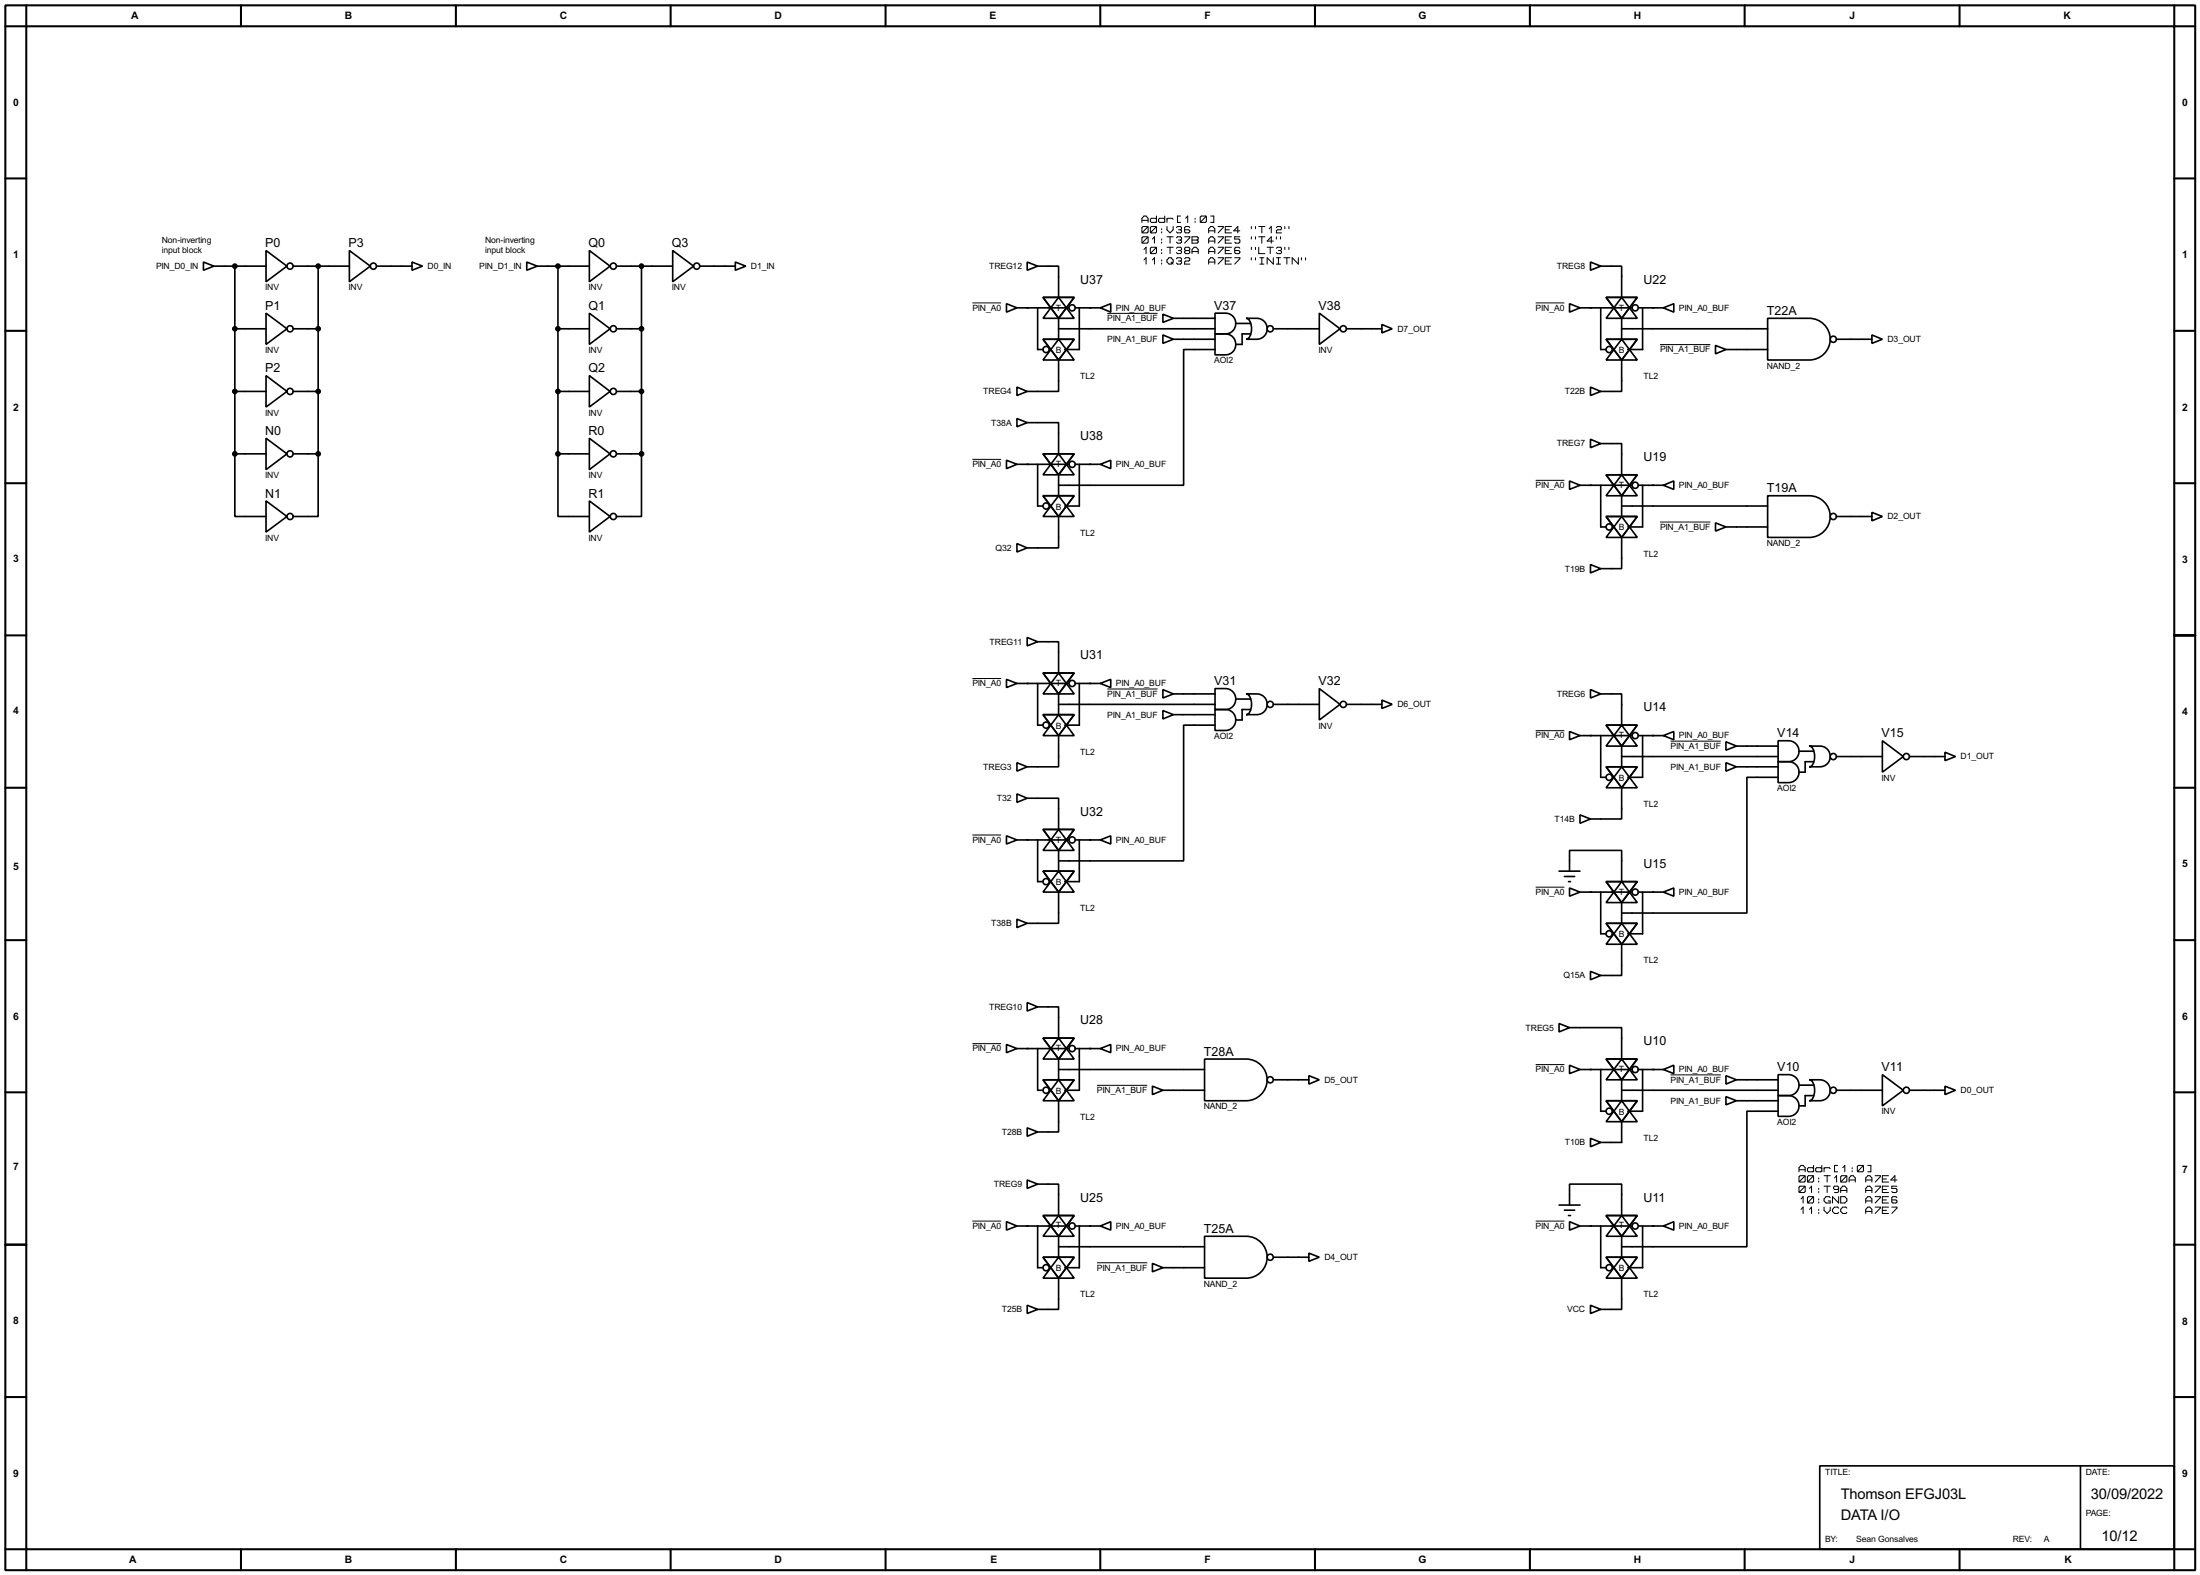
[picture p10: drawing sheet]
<svg xmlns="http://www.w3.org/2000/svg" width="536mm" height="383mm" viewBox="0 0 536 383" stroke-linecap="round" stroke-linejoin="round" font-family="sans-serif">
<g fill="none" stroke="#000" stroke-width=".5">
<path d="M1.3 1.3h533.4v381h-533.4zM6.4 6.4h523.2v370.8h-523.2zM6.4 1.3v5.1h-5.1M58.7 1.3v5.1M111.1 1.3v5.1M163.4 1.3v5.1M215.7 1.3v5.1M268 1.3v5.1M320.3 1.3v5.1M372.7 1.3v5.1M425 1.3v5.1M477.3 1.3v5.1"/>
<path d="M529.6 1.3v5.1h5.1M1.3 43.5h5.1M529.6 43.5h5.1M1.3 80.6h5.1M529.6 80.6h5.1M1.3 117.7h5.1M529.6 117.7h5.1M1.3 154.7h5.1M529.6 154.7h5.1M1.3 191.8h5.1M529.6 191.8h5.1M1.3 228.9h5.1"/>
<path d="M529.6 228.9h5.1M1.3 266h5.1M529.6 266h5.1M1.3 303.1h5.1M529.6 303.1h5.1M1.3 340.2h5.1M529.6 340.2h5.1M1.3 377.2h5.1v5.1M58.7 377.2v5.1M111.1 377.2v5.1M163.4 377.2v5.1M215.7 377.2v5.1"/>
<path d="M268 377.2v5.1M320.3 377.2v5.1M372.7 377.2v5.1M425 377.2v5.1M477.3 377.2v5.1M534.7 377.2h-5.1v5.1"/>
</g>
<g fill="none" stroke="#000" stroke-width=".4">
<path d="M49.6 63.8l2.5 1-2.5 1zM52.1 64.8h12.7M57.2 64.8v45.7M64.8 61l5.1 3.8-5.1 3.8zM64.8 76.3l5.1 3.8-5.1 3.8zM71.4 64.8h13.7M77.5 64.8v45.7M85.1 61l5.1 3.8-5.1 3.8zM91.7 64.8h8.7M100.4 63.8l2.5 1-2.5 1zM128.3 63.8l2.6 1-2.6 1zM130.9 64.8h12.7"/>
<path d="M135.9 64.8v45.7M143.6 61l5 3.8-5 3.8zM143.6 76.3l5 3.8-5 3.8zM150.2 64.8h13.7M156.3 64.8v45.7M163.9 61l5.1 3.8-5.1 3.8zM170.5 64.8h8.6M179.1 63.8l2.6 1-2.6 1zM245.2 74l2.5 1-2.5 1zM247.7 75h12.7M250.2 63.8l2.6 1-2.6 1zM252.8 64.8h5.1v7.6"/>
<path d="M252.8 75v10.1h1.3M254.1 72.4h7.6l-3.8 5.1zM257.9 72.4l3.8 5.1h-7.6zM257.9 77.5v5.1M261.9 75h6.1M262.9 75v10.1h-3.5M268 75l2.6-1v2zM283.3 76.5l2.5 1-2.5 1zM285.8 77.5h10.2M296 76.3a5 5 0 0 1 4.1 .5 2.54 2.54 0 0 1 .8 2.8 2.54 2.54 0 0 1-2.4 1.7h-2.5zM301 78.8h3.6M303.6 77.5a5.1 5.1 0 0 1 4.1 .5 2.57 2.57 0 0 1 .8 2.9 2.57 2.57 0 0 1-2.4 1.7h-2.5a2.3 2.3 0 0 0 1.3-2.5 2.26 2.26 0 0 0-1.3-2.6z"/>
<path d="M321.4 76.3l5 3.8-5 3.8zM336.6 79l2.5 1.1-2.5 1zM382.3 74l2.6 1-2.6 1zM384.9 75h12.7M387.4 63.8l2.5 1-2.5 1zM389.9 64.8h5.1v7.6M389.9 75v10.1h1.3M391.2 72.4h7.6l-3.8 5.1zM395 72.4l3.8 5.1h-7.6zM395 77.5v5.1M399.1 75h6.1M400.1 75v10.1h-3.6"/>
<path d="M405.2 75l2.5-1v2zM430.6 77.5h10.1a5.1 5.1 0 0 1 5.1 5.1 5.1 5.1 0 0 1-5.1 5.1h-10.1zM57.2 80.1h7.6M57.2 95.3h7.6M64.8 91.5l5.1 3.8-5.1 3.8zM71.4 80.1h6.1M71.4 95.3h6.1M135.9 80.1h7.7M135.9 95.3h7.7M143.6 91.5l5 3.8-5 3.8zM150.2 80.1h6.1M150.2 95.3h6.1"/>
<path d="M247.7 94.3l2.5 1-2.5 1zM254.1 82.6h7.6l-3.8 5.1zM257.9 82.6l3.8 5.1h-7.6zM257.9 87.7v7.6h-7.7M257.9 80.1h38.1M283.3 81.6l2.5 1-2.5 1zM285.8 82.6h10.2M296 81.3a5 5 0 0 1 4.1 .5 2.57 2.57 0 0 1 .8 2.9 2.57 2.57 0 0 1-2.4 1.7h-2.5zM296 85.1h-7.7v33.1h-30.4M304.6 81.3h-2v2.6h-1.6M310.2 80.1h11.2M328 80.1h8.6"/>
<path d="M387.4 94.3l2.5 1-2.5 1zM391.2 82.6h7.6l-3.8 5.1zM395 82.6l3.8 5.1h-7.6zM395 87.7v7.6h-5.1M395 80.1h35.6M417.9 84.1l2.5 1-2.5 1.1zM420.4 85.1h10.2M447.3 82.6h8.7M456 81.6l2.5 1-2.5 1zM57.2 110.5v15.3h7.6M57.2 110.5h7.6M64.8 106.7l5.1 3.8-5.1 3.9z"/>
<path d="M71.4 110.5h6.1M77.5 110.5v15.3h-6.1M135.9 110.5v15.3h7.7M135.9 110.5h7.7M143.6 106.7l5 3.8-5 3.9zM150.2 110.5h6.1M156.3 110.5v15.3h-6.1M245.2 112.1l2.5 1-2.5 1zM247.7 101.9l2.5 1-2.5 1zM247.7 113.1h12.7M250.2 102.9h7.7v7.6M252.8 113.1v10.1h1.3"/>
<path d="M254.1 110.5h7.6l-3.8 5.1zM257.9 110.5l3.8 5.1h-7.6zM257.9 115.6v5.1M261.9 113.1h6.1M262.9 113.1v10.1h-3.5M268 113.1l2.6-1v2zM382.3 117.1l2.6 1.1-2.6 1zM384.9 118.2h12.7M387.4 107l2.5 1-2.5 1zM389.9 108h5.1v7.6M389.9 118.2v10.1h1.3M391.2 115.6h7.6l-3.8 5.1z"/>
<path d="M395 115.6l3.8 5.1h-7.6zM399.1 118.2h6.1M400.1 118.2v10.1h-3.6M405.2 118.2l2.5-1.1v2.1zM64.8 122l5.1 3.8-5.1 3.8zM143.6 122l5 3.8-5 3.8zM247.7 132.4l2.5 1-2.5 1zM254.1 120.7h7.6l-3.8 5.1zM257.9 120.7l3.8 5.1h-7.6zM257.9 125.8v7.6h-7.7M387.4 137.5l2.5 1-2.5 1zM391.2 125.8h7.6l-3.8 5.1z"/>
<path d="M395 125.8l3.8 5.1h-7.6zM395 130.9v7.6h-5.1M395 123.2h35.6M395 120.7v5.1M417.9 127.3l2.5 1-2.5 1zM420.4 128.3h10.2M430.6 120.7h10.1a5.1 5.1 0 0 1 5.1 5.1 5.1 5.1 0 0 1-5.1 5.1h-10.1zM447.3 125.8h8.7M456 124.8l2.5 1-2.5 1zM250.2 155.2l2.6 1.1-2.6 1zM252.8 156.3h5.1v7.6M245.2 165.4l2.5 1-2.5 1z"/>
<path d="M247.7 166.4h12.7M252.8 166.4v10.2h1.3M254.1 163.9h7.6l-3.8 5.1zM254.1 174h7.6l-3.8 5.1zM257.9 163.9l3.8 5.1h-7.6zM257.9 174l3.8 5.1h-7.6zM257.9 179.1v7.6h-7.7M257.9 171.5h38.1M257.9 169v5M261.9 166.4h6.1M262.9 166.4v10.2h-3.5M268 166.4l2.6-1v2z"/>
<path d="M283.3 167.9l2.5 1.1-2.5 1zM283.3 173l2.5 1-2.5 1.1zM285.8 169h10.2M285.8 174h10.2M296 167.7a4.9 4.9 0 0 1 4.1 .5 2.56 2.56 0 0 1 .8 2.8 2.56 2.56 0 0 1-2.4 1.8h-2.5zM296 172.8a5 5 0 0 1 4.1 .5 2.57 2.57 0 0 1 .8 2.8 2.57 2.57 0 0 1-2.4 1.8h-2.5zM296 176.6h-7.7v33h-30.4M301 170.2h3.6M303.6 169a5.1 5.1 0 0 1 4.1 .5 2.53 2.53 0 0 1 .8 2.8 2.53 2.53 0 0 1-2.4 1.7h-2.5a2.23 2.23 0 0 0 1.3-2.5 2.26 2.26 0 0 0-1.3-2.5zM304.6 172.8h-2v2.5h-1.6M310.2 171.5h11.2M321.4 167.7l5 3.8-5 3.8z"/>
<path d="M328 171.5h8.6M336.6 170.5l2.5 1-2.5 1zM382.3 178.1l2.6 1-2.6 1zM384.9 179.1h12.7M387.4 167.9l2.5 1.1-2.5 1zM389.9 169h5.1v7.6M389.9 179.1v10.2h1.3M391.2 176.6h7.6l-3.8 5.1zM395 176.6l3.8 5.1h-7.6zM399.1 179.1h6.1M400.1 179.1v10.2h-3.6M405.2 179.1l2.5-1v2z"/>
<path d="M247.7 185.7l2.5 1-2.5 1.1zM247.7 193.3l2.5 1.1-2.5 1zM250.2 194.4h7.7v7.6M384.9 198.4l2.5 1-2.5 1.1zM391.2 186.7h7.6l-3.8 5.1zM395 186.7l3.8 5.1h-7.6zM395 191.8v7.6h-7.6M395 184.2h38.1M395 181.7v5M420.4 180.6l2.6 1.1-2.6 1zM420.4 185.7l2.6 1-2.6 1.1zM423 181.7h10.1"/>
<path d="M423 186.7h10.1M433.1 180.4a5 5 0 0 1 4.1 .5 2.55 2.55 0 0 1 .9 2.8 2.55 2.55 0 0 1-2.4 1.8h-2.6zM433.1 185.5a5.1 5.1 0 0 1 4.1 .5 2.56 2.56 0 0 1 .9 2.8 2.56 2.56 0 0 1-2.4 1.8h-2.6zM433.1 189.3h-7.6v33h-30.5M438.2 182.9h3.6M440.7 181.7a5.1 5.1 0 0 1 4.2 .5 2.53 2.53 0 0 1 .8 2.8 2.53 2.53 0 0 1-2.4 1.7h-2.6a2.18 2.18 0 0 0 1.3-2.5 2.21 2.21 0 0 0-1.3-2.5zM441.8 185.5h-2.1v2.5h-1.5M447.3 184.2h11.2M458.5 180.4l5.1 3.8-5.1 3.8zM465.1 184.2h8.7M473.8 183.2l2.5 1-2.5 1zM245.2 203.5l2.5 1-2.5 1z"/>
<path d="M247.7 204.5h12.7M252.8 204.5v10.2h1.3M254.1 202h7.6l-3.8 5.1zM254.1 212.1h7.6l-3.8 5.1zM257.9 202l3.8 5.1h-7.6zM257.9 212.1l3.8 5.1h-7.6zM257.9 217.2v7.6h-7.7M257.9 207.1v5M261.9 204.5h6.1M262.9 204.5v10.2h-3.5M268 204.5l2.6-1v2zM379.8 212.1h5.1"/>
<path d="M381.1 213.4h2.5M382.1 214.7h.5M382.3 216.2l2.6 1-2.6 1zM382.3 212.1v-5h12.7v7.6M384.9 217.2h12.7M389.9 217.2v10.2h1.3M391.2 214.7h7.6l-3.8 5.1zM395 214.7l3.8 5.1h-7.6zM395 219.8v5M399.1 217.2h6.1M400.1 217.2v10.2h-3.6M405.2 217.2l2.5-1v2z"/>
<path d="M247.7 223.8l2.5 1-2.5 1.1zM387.4 236.5l2.5 1-2.5 1.1zM391.2 224.8h7.6l-3.8 5.1zM395 224.8l3.8 5.1h-7.6zM395 229.9v7.6h-5.1M245.2 254.3l2.5 1-2.5 1zM247.7 255.3h12.7M250.2 244.1l2.6 1.1-2.6 1zM252.8 245.2h5.1v7.6M252.8 255.3v10.2h1.3M254.1 252.8h7.6l-3.8 5.1zM257.9 252.8l3.8 5.1h-7.6z"/>
<path d="M257.9 257.9v5M261.9 255.3h6.1M262.9 255.3v10.2h-3.5M268 255.3l2.6-1v2zM293.4 257.9h10.2a5.1 5.1 0 0 1 5.1 5 5.1 5.1 0 0 1-5.1 5.1h-10.2zM379.8 249.2l2.5 1-2.5 1.1zM382.3 259.4l2.6 1-2.6 1zM382.3 250.2h12.7v7.7M391.2 257.9h7.6l-3.8 5zM395 257.9l3.8 5h-7.6zM250.2 274.6l2.6 1-2.6 1.1zM254.1 262.9h7.6l-3.8 5.1z"/>
<path d="M257.9 262.9l3.8 5.1h-7.6zM257.9 268v7.6h-5.1M257.9 260.4h35.5M280.7 264.5l2.6 1-2.6 1zM283.3 265.5h10.1M310.2 262.9h8.6M318.8 261.9l2.6 1-2.6 1.1zM384.9 260.4h12.7M387.4 277.2l2.5 1-2.5 1zM389.9 260.4v10.2h1.3M391.2 268h7.6l-3.8 5.1zM395 268l3.8 5.1h-7.6z"/>
<path d="M395 265.5h38.1M395 273.1v5.1h-5.1M395 262.9v5.1M399.1 260.4h6.1M400.1 260.4v10.2h-3.6M405.2 260.4l2.5-1v2zM420.4 261.9l2.6 1-2.6 1.1zM420.4 267l2.6 1-2.6 1zM423 262.9h10.1M423 268h10.1M433.1 261.7a5.1 5.1 0 0 1 4.1 .5 2.56 2.56 0 0 1 .9 2.8 2.56 2.56 0 0 1-2.4 1.8h-2.6zM433.1 266.8a5.1 5.1 0 0 1 4.1 .5 2.53 2.53 0 0 1 .9 2.8 2.53 2.53 0 0 1-2.4 1.7h-2.6z"/>
<path d="M433.1 270.6h-7.6v33h-30.5M438.2 264.2h3.6M440.7 262.9a5 5 0 0 1 4.2 .6 2.55 2.55 0 0 1 .8 2.8 2.55 2.55 0 0 1-2.4 1.7h-2.6a2.21 2.21 0 0 0 1.3-2.5 2.25 2.25 0 0 0-1.3-2.6zM441.8 266.8h-2.1v2.5h-1.5M447.3 265.5h11.2M458.5 261.7l5.1 3.8-5.1 3.8zM465.1 265.5h8.7M473.8 264.5l2.5 1-2.5 1zM245.2 297.5l2.5 1-2.5 1zM247.7 298.5h12.7M250.2 287.3l2.6 1-2.6 1.1zM252.8 288.3h5.1v7.7"/>
<path d="M252.8 298.5v10.2h1.3M254.1 296h7.6l-3.8 5zM257.9 296l3.8 5h-7.6zM261.9 298.5h6.1M262.9 298.5v10.2h-3.5M268 298.5l2.6-1v2zM379.8 293.4h5.1M381.1 294.7h2.5M382.1 296h.5M382.3 297.5l2.6 1-2.6 1zM382.3 293.4v-5.1h12.7v7.7M384.9 298.5h12.7"/>
<path d="M389.9 298.5v10.2h1.3M391.2 296h7.6l-3.8 5zM395 296l3.8 5h-7.6zM399.1 298.5h6.1M400.1 298.5v10.2h-3.6M405.2 298.5l2.5-1v2zM250.2 317.8l2.6 1-2.6 1zM254.1 306.1h7.6l-3.8 5.1zM257.9 306.1l3.8 5.1h-7.6zM257.9 311.2v7.6h-5.1M257.9 303.6h35.5M257.9 301v5.1"/>
<path d="M280.7 307.6l2.6 1.1-2.6 1zM283.3 308.7h10.1M293.4 301h10.2a5.1 5.1 0 0 1 5.1 5.1 5.1 5.1 0 0 1-5.1 5.1h-10.2zM310.2 306.1h8.6M318.8 305.1l2.6 1-2.6 1zM387.4 317.8l2.5 1-2.5 1zM391.2 306.1h7.6l-3.8 5.1zM395 306.1l3.8 5.1h-7.6zM395 311.2v7.6h-5.1M395 301v5.1M443.3 356.9h86.3v20.3h-86.3zM506.8 356.9v20.3"/>
<circle cx="70.6" cy="64.8" r=".75"/>
<circle cx="90.9" cy="64.8" r=".75"/>
<circle cx="149.4" cy="64.8" r=".75"/>
<circle cx="169.7" cy="64.8" r=".75"/>
<circle cx="261.1" cy="75" r=".75"/>
<circle cx="398.3" cy="75" r=".75"/>
<circle cx="70.6" cy="95.3" r=".75"/>
<circle cx="70.6" cy="80.1" r=".75"/>
<circle cx="149.4" cy="80.1" r=".75"/>
<circle cx="149.4" cy="95.3" r=".75"/>
<circle cx="254.8" cy="85.1" r=".75"/>
<circle cx="309.4" cy="80.1" r=".75"/>
<circle cx="327.2" cy="80.1" r=".75"/>
<circle cx="391.9" cy="85.1" r=".75"/>
<circle cx="446.5" cy="82.6" r=".75"/>
<circle cx="70.6" cy="110.5" r=".75"/>
<circle cx="149.4" cy="110.5" r=".75"/>
<circle cx="261.1" cy="113.1" r=".75"/>
<circle cx="398.3" cy="118.2" r=".75"/>
<circle cx="70.6" cy="125.8" r=".75"/>
<circle cx="149.4" cy="125.8" r=".75"/>
<circle cx="254.8" cy="123.2" r=".75"/>
<circle cx="391.9" cy="128.3" r=".75"/>
<circle cx="446.5" cy="125.8" r=".75"/>
<circle cx="254.8" cy="176.6" r=".75"/>
<circle cx="261.1" cy="166.4" r=".75"/>
<circle cx="309.4" cy="171.5" r=".75"/>
<circle cx="327.2" cy="171.5" r=".75"/>
<circle cx="398.3" cy="179.1" r=".75"/>
<circle cx="391.9" cy="189.3" r=".75"/>
<circle cx="446.5" cy="184.2" r=".75"/>
<circle cx="464.3" cy="184.2" r=".75"/>
<circle cx="254.8" cy="214.7" r=".75"/>
<circle cx="261.1" cy="204.5" r=".75"/>
<circle cx="398.3" cy="217.2" r=".75"/>
<circle cx="391.9" cy="227.4" r=".75"/>
<circle cx="261.1" cy="255.3" r=".75"/>
<circle cx="254.8" cy="265.5" r=".75"/>
<circle cx="309.4" cy="262.9" r=".75"/>
<circle cx="391.9" cy="270.6" r=".75"/>
<circle cx="398.3" cy="260.4" r=".75"/>
<circle cx="446.5" cy="265.5" r=".75"/>
<circle cx="464.3" cy="265.5" r=".75"/>
<circle cx="261.1" cy="298.5" r=".75"/>
<circle cx="398.3" cy="298.5" r=".75"/>
<circle cx="254.8" cy="308.7" r=".75"/>
<circle cx="309.4" cy="306.1" r=".75"/>
<circle cx="391.9" cy="308.7" r=".75"/>
</g>
<g fill="#000">
<circle cx="250.2" cy="75" r=".2"/>
<circle cx="265.5" cy="75" r=".2"/>
<circle cx="387.4" cy="75" r=".2"/>
<circle cx="402.6" cy="75" r=".2"/>
<circle cx="250.2" cy="113.1" r=".2"/>
<circle cx="265.5" cy="113.1" r=".2"/>
<circle cx="387.4" cy="118.2" r=".2"/>
<circle cx="402.6" cy="118.2" r=".2"/>
<circle cx="250.2" cy="166.4" r=".2"/>
<circle cx="265.5" cy="166.4" r=".2"/>
<circle cx="387.4" cy="179.1" r=".2"/>
<circle cx="402.6" cy="179.1" r=".2"/>
<circle cx="250.2" cy="204.5" r=".2"/>
<circle cx="265.5" cy="204.5" r=".2"/>
<circle cx="387.4" cy="217.2" r=".2"/>
<circle cx="402.6" cy="217.2" r=".2"/>
<circle cx="250.2" cy="255.3" r=".2"/>
<circle cx="265.5" cy="255.3" r=".2"/>
<circle cx="387.4" cy="260.4" r=".2"/>
<circle cx="402.6" cy="260.4" r=".2"/>
<circle cx="250.2" cy="298.5" r=".2"/>
<circle cx="265.5" cy="298.5" r=".2"/>
<circle cx="387.4" cy="298.5" r=".2"/>
<circle cx="402.6" cy="298.5" r=".2"/>
</g>
<g fill="none" stroke="#000" stroke-width=".24">
<path d="M236.9 73.8h7M269.7 76.3h12.3M374.1 73.8h7M404.4 83.9h12.2M236.9 111.9h7M374.1 117h7M404.4 127.1h12.2M236.9 165.2h7M269.7 167.8h12.3M374.1 177.9h7M406.9 180.5h12.3M236.9 203.3h7"/>
<path d="M374.1 216h7M236.9 254.1h7M374.1 259.2h7M267.2 264.3h12.3M406.9 261.7h12.3M236.9 297.3h7M374.1 297.3h7M267.2 307.5h12.3"/>
</g>
<g fill="none" stroke="#000" stroke-width=".25">
<path d="M278.2 54.2v-1l.5-.6h.5l.5 .6v1M278.2 53.7h1.5M278.4 55.2h1l.3 .2v1.1l-.3 .2h-1l-.2-.2v-1.1zM278.4 57.7h1l.3 .2v1.1l-.3 .2h-1l-.2-.2v-1.1zM279.7 55.2l-1.5 1.5M279.7 57.7l-1.5 1.5M280.5 55.2h1l.2 .2v1.1l-.2 .2h-1l-.3-.2v-1.1zM280.7 58.2l.5-.5v1.5M281.7 53.4l-.2-.2h-1l-.3 .2v.5l.3 .3h1l.2-.3M281.7 52.6v1.6M281.7 55.2l-1.5 1.5M283 55.7v.3"/>
<path d="M283 56.5v.2M283 58.2v.3M283 59v.2M283.7 53.4l-.2-.2h-1l-.3 .2v.5l.3 .3h1l.2-.3M283.7 52.6v1.6M284.3 53.4l.2-.2h1l.3 .2M284.3 53.2v1M284.3 55.2v.8l.7 .7 .8-.7v-.8M284.3 57.7h1.5M285 57.7v1.5M286.6 55.4l.2-.2h.8l.2 .2v.3l-.2 .3M286.6 57.9l.2-.2h.8l.2 .2v.3l-.2 .3"/>
<path d="M287.1 56h.5M287.1 58.5h.5M287.6 52.6h-.8v1.6h.8M287.6 56l.2 .2-.2 .5h-.8l-.2-.2M287.6 58.5l.2 .2-.2 .5h-.8l-.2-.2M288.6 57.7h1.2v.2l-1.2 1.3M288.8 53.2l.5-.6v1.6M289.8 55.4l-.2-.2h-.8l-.2 .2v1.1l.2 .2h.8l.2-.2-.2-.5h-1M290.4 57.7h1.2l.3 .2v.3l-.3 .3 .3 .5-.3 .2h-1.2zM290.4 58.5h1.2M291.1 53.2v.2M291.1 53.9v.3"/>
<path d="M292.6 52.6h1l.3 .3v1l-.3 .3h-1l-.2-.3v-1zM293.9 52.6l-1.5 1.6M294.4 56.7v-1l.5-.5h.5l.5 .5v1M294.4 59.2v-1l.5-.5h.5l.5 .5v1M294.4 56.2h1.5M294.4 58.7h1.5M294.9 52.6h.8v1.6h-.8M296.7 55.2h1.3v.2l-1.3 1.3M296.7 57.7h1.3v.2l-1.3 1.3M298.5 56h1M298.5 58.5h1M300 55.2h-1.5v1.5h1.5"/>
<path d="M300 57.7h-1.5v1.5h1.5M302 56.2h-1.5l1-1v1.5M302 57.7h-1.2v.5h1l.2 .3v.5l-.2 .2h-.8l-.2-.2M304.8 55.2v.5M304.8 57.7v.5M305.8 55.2v.5M305.8 57.7v.5M306.6 55.2h1.5M306.6 57.7h1.5M307.4 55.2v1.5M307.4 57.7v1.5M309.2 55.7l.5-.5v1.5"/>
<path d="M310.2 58.7h-1.5l1-1v1.5M310.9 55.4l.3-.2h.7l.3 .2v.3l-.3 .3h-.7l-.3 .2v.5h1.3M310.9 57.7v.5M311.9 57.7v.5M313 55.2v.5M314 55.2v.5M278.7 60.8l.5-.6v1.6M278.7 63.3l.5-.5v1.5M280.5 60.2h1l.2 .3v1l-.2 .3h-1l-.3-.3v-1zM280.7 63.3l.5-.5v1.5M281.7 60.2l-1.5 1.6M283 60.8v.2"/>
<path d="M283 61.5v.3M283 63.3v.3M283 64.1v.2M284.3 60.2h1.5M284.8 62.8h.5l.5 .5v.5l-.5 .5h-.5l-.5-.5v-.5zM285 60.2v1.6M285.3 63.8l.5 .5M286.6 60.5l.2-.3h.8l.2 .3v.3l-.2 .2M286.6 63l.2-.2h.8l.2 .2v.3l-.2 .3M287.1 61h.5M287.1 63.6h.5M287.6 61l.2 .3-.2 .5h-.8l-.2-.3"/>
<path d="M287.6 63.6l.2 .2-.2 .5h-.8l-.2-.2M288.6 63l.2-.2h.8l.2 .2v.3l-.2 .3h-.8l-.2 .2v.5h1.2M288.8 61l-.2-.2v-.3l.2-.3h.8l.2 .3v.3l-.2 .2M288.8 61l-.2 .3 .2 .5h.8l.2-.3-.2-.5M288.8 61h.8M290.4 61.8v-1l.5-.6h.5l.5 .6v1M290.4 61.3h1.5M294.4 61.8v-1l.5-.6h.5l.5 .6v1M294.4 64.3v-1l.5-.5h.5l.5 .5v1M294.4 61.3h1.5M294.4 63.8h1.5M296.7 60.2h1.3v.3l-1.3 1.3"/>
<path d="M296.7 62.8h1.3v.2l-1.3 1.3M298.5 61h1M298.5 63.6h1M300 60.2h-1.5v1.6h1.5M300 62.8h-1.5v1.5h1.5M300.8 62.8h1.2v.2l-1.2 1.3M302 60.5l-.2-.3h-.8l-.2 .3v1l.2 .3h.8l.2-.3-.2-.5h-1M304.8 60.2v.6M304.8 62.8v.5M305.8 60.2v.6M305.8 62.8v.5M306.6 60.2v1.6h1.5"/>
<path d="M306.9 62.8h1M306.9 64.3h1M307.4 62.8v1.5M308.7 60.2h1.5M309.4 60.2v1.6M310.2 62.8v1.5l-1.5-1.5v1.5M310.9 60.5l.3-.3h.7l.3 .3v.3l-.3 .2M310.9 62.8h1M310.9 64.3h1M311.4 61h.5M311.4 62.8v1.5M311.9 61l.3 .3-.3 .5h-.7l-.3-.3"/>
<path d="M312.7 62.8h1.5M313 60.2v.6M313.5 62.8v1.5M314 60.2v.6M316.3 62.8v1.5l-1.5-1.5v1.5M317 62.8v.5M318 62.8v.5M438.2 285.3v-1l.5-.5h.5l.5 .5v1M438.2 284.8h1.5M438.5 286.3h1l.2 .2v1.1l-.2 .2h-1l-.3-.2v-1.1zM438.5 288.8h1l.2 .3v1l-.2 .3h-1l-.3-.3v-1zM438.7 291.9l.5-.5v1.5"/>
<path d="M438.7 294.5l.5-.6v1.6M439.7 286.3l-1.5 1.5M439.7 288.8l-1.5 1.6M440.5 286.3h1l.3 .2v1.1l-.3 .2h-1l-.2-.2v-1.1zM440.5 291.4h1l.3 .2v1.1l-.3 .2h-1l-.2-.2v-1.1zM440.8 289.4l.5-.6v1.6M440.8 294.5l.5-.6v1.6M441.8 284.6l-.3-.3h-1l-.2 .3v.5l.2 .2h1l.3-.2M441.8 283.8v1.5M441.8 286.3l-1.5 1.5M441.8 291.4l-1.5 1.5M443 286.8v.3"/>
<path d="M443 287.6v.2M443 289.4v.2M443 290.1v.3M443 291.9v.3M443 292.7v.2M443 294.5v.2M443 295.2v.3M443.8 284.6l-.3-.3h-1l-.2 .3v.5l.2 .2h1l.3-.2M443.8 283.8v1.5M444.3 284.6l.3-.3h1l.2 .3M444.3 284.3v1M444.3 293.9v.8l.8 .8 .7-.8v-.8"/>
<path d="M444.3 286.3h1.5M444.3 288.8h1.5M445.1 286.3v1.5M445.1 288.8v1.6M445.8 291.6l-.2-.2h-.8l-.5 .5v.5l.5 .5h1v-.5h-.5M446.9 286.8l.5-.5v1.5M447.6 283.8h-.7v1.5h.7M447.9 289.4l-.3 .2h-.7l-.3-.2v-.3l.3-.3h.7l.3 .3v1l-.3 .3h-.7M447.9 291.4v1.5l-1.5-1.5v1.5M447.9 294.2l-.3-.3h-.7l-.5 .6v.5l.5 .5h.7l.3-.3M448.4 290.4v-1l.5-.6h.5l.5 .6v1M448.4 291.4h1l.5 .5v.5l-.5 .5h-1z"/>
<path d="M448.4 289.9h1.5M448.6 286.3h1l.3 .2v1.1l-.3 .2h-1l-.2-.2v-1.1zM448.9 284.3l.5-.5v1.5M449.9 294.2l-.3-.3h-.7l-.5 .6v.5l.5 .5h.7l.3-.3M449.9 286.3l-1.5 1.5M450.4 287.8v-1l.5-.5h.5l.5 .5v1M450.4 287.3h1.5M451.2 284.3v.3M451.2 285.1v.2M452.4 284l.3-.2h1l.2 .2v1.1l-.2 .2h-1l-.3-.2zM453.9 283.8l-1.5 1.5M454.5 287.8v-1l.5-.5h.5l.5 .5v1"/>
<path d="M454.5 287.3h1.5M454.5 290.4v-1l.5-.6h.5l.5 .6v1M454.5 292.9v-1l.5-.5h.5l.5 .5v1M454.5 295.5v-1l.5-.6h.5l.5 .6v1M454.5 289.9h1.5M454.5 292.4h1.5M454.5 295h1.5M455 283.8h.7v1.5h-.7M456.8 286.3h1.2v.2l-1.2 1.3M456.8 288.8h1.2v.3l-1.2 1.3M456.8 291.4h1.2v.2l-1.2 1.3M456.8 293.9h1.2v.3l-1.2 1.3"/>
<path d="M458.5 287.1h1M458.5 289.6h1M458.5 292.2h1M458.5 294.7h1M460 286.3h-1.5v1.5h1.5M460 288.8h-1.5v1.6h1.5M460 291.4h-1.5v1.5h1.5M460 293.9h-1.5v1.6h1.5M460.8 293.9h1.3v.3l-1.3 1.3M462.1 287.3h-1.5l1-1v1.5M462.1 288.8h-1.3v.6h1l.3 .2v.5l-.3 .3h-.7l-.3-.3M462.1 291.6l-.3-.2h-.7l-.3 .2v1.1l.3 .2h.7l.3-.2-.3-.5h-1"/>
</g>
<g fill="#000" stroke="#000" stroke-width=".4">
<circle cx="57.2" cy="64.8" r=".5"/>
<circle cx="77.5" cy="64.8" r=".5"/>
<circle cx="135.9" cy="64.8" r=".5"/>
<circle cx="156.2" cy="64.8" r=".5"/>
<circle cx="57.2" cy="95.3" r=".5"/>
<circle cx="57.2" cy="80.1" r=".5"/>
<circle cx="77.5" cy="95.3" r=".5"/>
<circle cx="77.5" cy="80.1" r=".5"/>
<circle cx="135.9" cy="80.1" r=".5"/>
<circle cx="135.9" cy="95.3" r=".5"/>
<circle cx="156.2" cy="80.1" r=".5"/>
<circle cx="156.2" cy="95.3" r=".5"/>
<circle cx="57.2" cy="110.5" r=".5"/>
<circle cx="77.5" cy="110.5" r=".5"/>
<circle cx="135.9" cy="110.5" r=".5"/>
<circle cx="156.2" cy="110.5" r=".5"/>
</g>
<g font-size="4">
<text x="448.4" y="365.1">Thomson EFGJ03L</text>
<text x="509.3" y="365.1">30/09/2022</text>
<text x="448.4" y="370.1">DATA I/O</text>
<text x="511.9" y="375.2">10/12</text>
</g>
<g font-size="3.4">
<text x="64.6" y="60.2">P0</text>
<text x="84.9" y="60.2">P3</text>
<text x="143.4" y="60.2">Q0</text>
<text x="163.7" y="60.2">Q3</text>
<text x="263.1" y="69.1">U37</text>
<text x="400.3" y="69.1">U22</text>
<text x="64.6" y="75.5">P1</text>
<text x="143.4" y="75.5">Q1</text>
<text x="295.8" y="75.5">V37</text>
<text x="321.2" y="75.5">V38</text>
<text x="430.4" y="76.7">T22A</text>
<text x="64.6" y="90.7">P2</text>
<text x="143.4" y="90.7">Q2</text>
<text x="64.6" y="105.9">N0</text>
<text x="143.4" y="105.9">R0</text>
<text x="263.1" y="107.2">U38</text>
<text x="400.3" y="112.2">U19</text>
<text x="430.4" y="119.9">T19A</text>
<text x="64.6" y="121.2">N1</text>
<text x="143.4" y="121.2">R1</text>
<text x="263.1" y="160.5">U31</text>
<text x="295.8" y="166.9">V31</text>
<text x="321.2" y="166.9">V32</text>
<text x="400.3" y="173.2">U14</text>
<text x="432.9" y="179.6">V14</text>
<text x="458.3" y="179.6">V15</text>
<text x="263.1" y="198.6">U32</text>
<text x="400.3" y="211.3">U15</text>
<text x="263.1" y="249.4">U28</text>
<text x="293.2" y="257.1">T28A</text>
<text x="400.3" y="254.5">U10</text>
<text x="432.9" y="260.9">V10</text>
<text x="458.3" y="260.9">V11</text>
<text x="263.1" y="292.6">U25</text>
<text x="400.3" y="292.6">U11</text>
<text x="293.2" y="300.2">T25A</text>
</g>
<g font-size="2.8">
<text x="32" y="4.7">A</text>
<text x="84" y="4.7">B</text>
<text x="136.4" y="4.7">C</text>
<text x="188.7" y="4.7">D</text>
<text x="241.1" y="4.7">E</text>
<text x="293.4" y="4.7">F</text>
<text x="345.6" y="4.7">G</text>
<text x="397.9" y="4.7">H</text>
<text x="450.5" y="4.7">J</text>
<text x="502.6" y="4.7">K</text>
<text x="3.2" y="25.8">0</text>
<text x="531.5" y="25.8">0</text>
<text x="3.2" y="62.8">1</text>
<text x="531.5" y="62.8">1</text>
<text x="3.2" y="100">2</text>
<text x="531.5" y="100">2</text>
<text x="3.2" y="136.8">3</text>
<text x="531.5" y="137">3</text>
<text x="3.2" y="173.9">4</text>
<text x="531.5" y="174.1">4</text>
<text x="3.2" y="211.7">5</text>
<text x="531.5" y="211.2">5</text>
<text x="3.2" y="248.3">6</text>
<text x="531.5" y="248.3">6</text>
<text x="3.2" y="284.9">7</text>
<text x="531.5" y="285.6">7</text>
<text x="3.2" y="322.5">8</text>
<text x="531.5" y="322.7">8</text>
<text x="3.2" y="359.6">9</text>
<text x="531.5" y="359.6">9</text>
<text x="31.5" y="380.6">A</text>
<text x="84" y="380.6">B</text>
<text x="136.4" y="380.6">C</text>
<text x="188.7" y="380.6">D</text>
<text x="241.3" y="380.6">E</text>
<text x="293.4" y="380.6">F</text>
<text x="345.6" y="380.6">G</text>
<text x="397.9" y="380.6">H</text>
<text x="450.5" y="380.6">J</text>
<text x="502.9" y="380.6">K</text>
</g>
<g font-size="2.4">
<text x="39.4" y="59.1">Non-inverting</text>
<text x="118.2" y="59.1">Non-inverting</text>
<text x="38" y="65.5">PIN_D0_IN</text>
<text x="39.4" y="61.6">input block</text>
<text x="104.2" y="65.5">D0_IN</text>
<text x="116.8" y="65.5">PIN_D1_IN</text>
<text x="118.2" y="61.6">input block</text>
<text x="182.9" y="65.5">D1_IN</text>
<text x="240.9" y="65.5">TREG12</text>
<text x="379.2" y="65.5">TREG8</text>
<text x="64.6" y="70.7">INV</text>
<text x="84.9" y="70.7">INV</text>
<text x="143.4" y="70.7">INV</text>
<text x="163.7" y="70.7">INV</text>
<text x="236.9" y="75.6">PIN_A0</text>
<text x="257.2" y="75.6">T</text>
<text x="271.8" y="75.6">PIN_A0_BUF</text>
<text x="374.1" y="75.6">PIN_A0</text>
<text x="394.4" y="75.6">T</text>
<text x="409" y="75.6">PIN_A0_BUF</text>
<text x="269.7" y="78.2">PIN_A1_BUF</text>
<text x="269.7" y="83.3">PIN_A1_BUF</text>
<text x="340.4" y="80.8">D7_OUT</text>
<text x="459.8" y="83.3">D3_OUT</text>
<text x="64.6" y="86">INV</text>
<text x="143.4" y="86">INV</text>
<text x="257.2" y="86">B</text>
<text x="295.8" y="88.5">AOI2</text>
<text x="321.2" y="86">INV</text>
<text x="394.4" y="86">B</text>
<text x="404.4" y="85.8">PIN_A1_BUF</text>
<text x="430.4" y="89.7">NAND_2</text>
<text x="239.5" y="96">TREG4</text>
<text x="263.1" y="92.3">TL2</text>
<text x="381.2" y="96">T22B</text>
<text x="400.3" y="92.3">TL2</text>
<text x="64.6" y="101.2">INV</text>
<text x="143.4" y="101.2">INV</text>
<text x="241.5" y="103.6">T38A</text>
<text x="236.9" y="113.7">PIN_A0</text>
<text x="257.2" y="113.7">T</text>
<text x="271.8" y="113.7">PIN_A0_BUF</text>
<text x="379.2" y="108.7">TREG7</text>
<text x="64.6" y="116.4">INV</text>
<text x="143.4" y="116.4">INV</text>
<text x="374.1" y="118.9">PIN_A0</text>
<text x="394.4" y="118.8">T</text>
<text x="409" y="118.9">PIN_A0_BUF</text>
<text x="257.2" y="124.1">B</text>
<text x="64.6" y="131.7">INV</text>
<text x="143.4" y="131.7">INV</text>
<text x="263.1" y="130.4">TL2</text>
<text x="394.4" y="129.1">B</text>
<text x="404.4" y="129">PIN_A1_BUF</text>
<text x="459.8" y="126.4">D2_OUT</text>
<text x="242.5" y="134.1">Q32</text>
<text x="400.3" y="135.5">TL2</text>
<text x="430.4" y="133">NAND_2</text>
<text x="381.2" y="139.2">T19B</text>
<text x="241.1" y="157">TREG11</text>
<text x="236.9" y="167.1">PIN_A0</text>
<text x="257.2" y="167.1">T</text>
<text x="271.8" y="167.1">PIN_A0_BUF</text>
<text x="269.7" y="169.7">PIN_A1_BUF</text>
<text x="340.4" y="172.2">D6_OUT</text>
<text x="379.2" y="169.7">TREG6</text>
<text x="257.2" y="177.5">B</text>
<text x="269.7" y="174.7">PIN_A1_BUF</text>
<text x="295.8" y="179.9">AOI2</text>
<text x="321.2" y="177.4">INV</text>
<text x="374.1" y="179.8">PIN_A0</text>
<text x="394.4" y="179.8">T</text>
<text x="409" y="179.8">PIN_A0_BUF</text>
<text x="263.1" y="183.8">TL2</text>
<text x="406.9" y="182.4">PIN_A1_BUF</text>
<text x="477.6" y="184.9">D1_OUT</text>
<text x="239.5" y="187.4">TREG3</text>
<text x="394.4" y="190.1">B</text>
<text x="406.9" y="187.4">PIN_A1_BUF</text>
<text x="458.3" y="190.1">INV</text>
<text x="242.8" y="195.1">T32</text>
<text x="400.3" y="196.5">TL2</text>
<text x="432.9" y="192.7">AOI2</text>
<text x="378.6" y="200.1">T14B</text>
<text x="236.9" y="205.2">PIN_A0</text>
<text x="257.2" y="205.2">T</text>
<text x="271.8" y="205.2">PIN_A0_BUF</text>
<text x="257.2" y="215.5">B</text>
<text x="263.1" y="221.9">TL2</text>
<text x="374.1" y="217.9">PIN_A0</text>
<text x="394.4" y="217.9">T</text>
<text x="409" y="217.9">PIN_A0_BUF</text>
<text x="241.5" y="225.5">T38B</text>
<text x="394.4" y="228.3">B</text>
<text x="380.9" y="238.2">Q15A</text>
<text x="400.3" y="234.6">TL2</text>
<text x="240.9" y="245.9">TREG10</text>
<text x="371.6" y="250.9">TREG5</text>
<text x="236.9" y="256">PIN_A0</text>
<text x="257.2" y="256">T</text>
<text x="271.8" y="256">PIN_A0_BUF</text>
<text x="322.6" y="263.6">D5_OUT</text>
<text x="374.1" y="261.1">PIN_A0</text>
<text x="394.4" y="261">T</text>
<text x="406.9" y="263.6">PIN_A1_BUF</text>
<text x="409" y="261.1">PIN_A0_BUF</text>
<text x="257.2" y="266.4">B</text>
<text x="267.2" y="266.2">PIN_A1_BUF</text>
<text x="406.9" y="268.7">PIN_A1_BUF</text>
<text x="477.6" y="266.2">D0_OUT</text>
<text x="263.1" y="272.7">TL2</text>
<text x="293.2" y="270.1">NAND_2</text>
<text x="394.4" y="271.4">B</text>
<text x="432.9" y="273.9">AOI2</text>
<text x="458.3" y="271.4">INV</text>
<text x="244" y="276.3">T28B</text>
<text x="381.2" y="278.9">T10B</text>
<text x="400.3" y="277.7">TL2</text>
<text x="242.1" y="289">TREG9</text>
<text x="236.9" y="299.2">PIN_A0</text>
<text x="257.2" y="299.1">T</text>
<text x="271.8" y="299.2">PIN_A0_BUF</text>
<text x="374.1" y="299.2">PIN_A0</text>
<text x="394.4" y="299.1">T</text>
<text x="409" y="299.2">PIN_A0_BUF</text>
<text x="257.2" y="309.5">B</text>
<text x="267.2" y="309.4">PIN_A1_BUF</text>
<text x="322.6" y="306.8">D4_OUT</text>
<text x="394.4" y="309.5">B</text>
<text x="263.1" y="315.8">TL2</text>
<text x="293.2" y="313.3">NAND_2</text>
<text x="400.3" y="315.8">TL2</text>
<text x="244" y="319.5">T25B</text>
<text x="381.7" y="319.5">VCC</text>
<text x="444.6" y="359.1">TITLE:</text>
<text x="508.1" y="359.1">DATE:</text>
<text x="508.1" y="369.2">PAGE:</text>
<text x="444.6" y="375.6">BY:</text>
<text x="452.2" y="375.6">Sean Gonsalves</text>
<text x="490.3" y="375.6">REV:</text>
<text x="497.9" y="375.6">A</text>
</g>
</svg>
